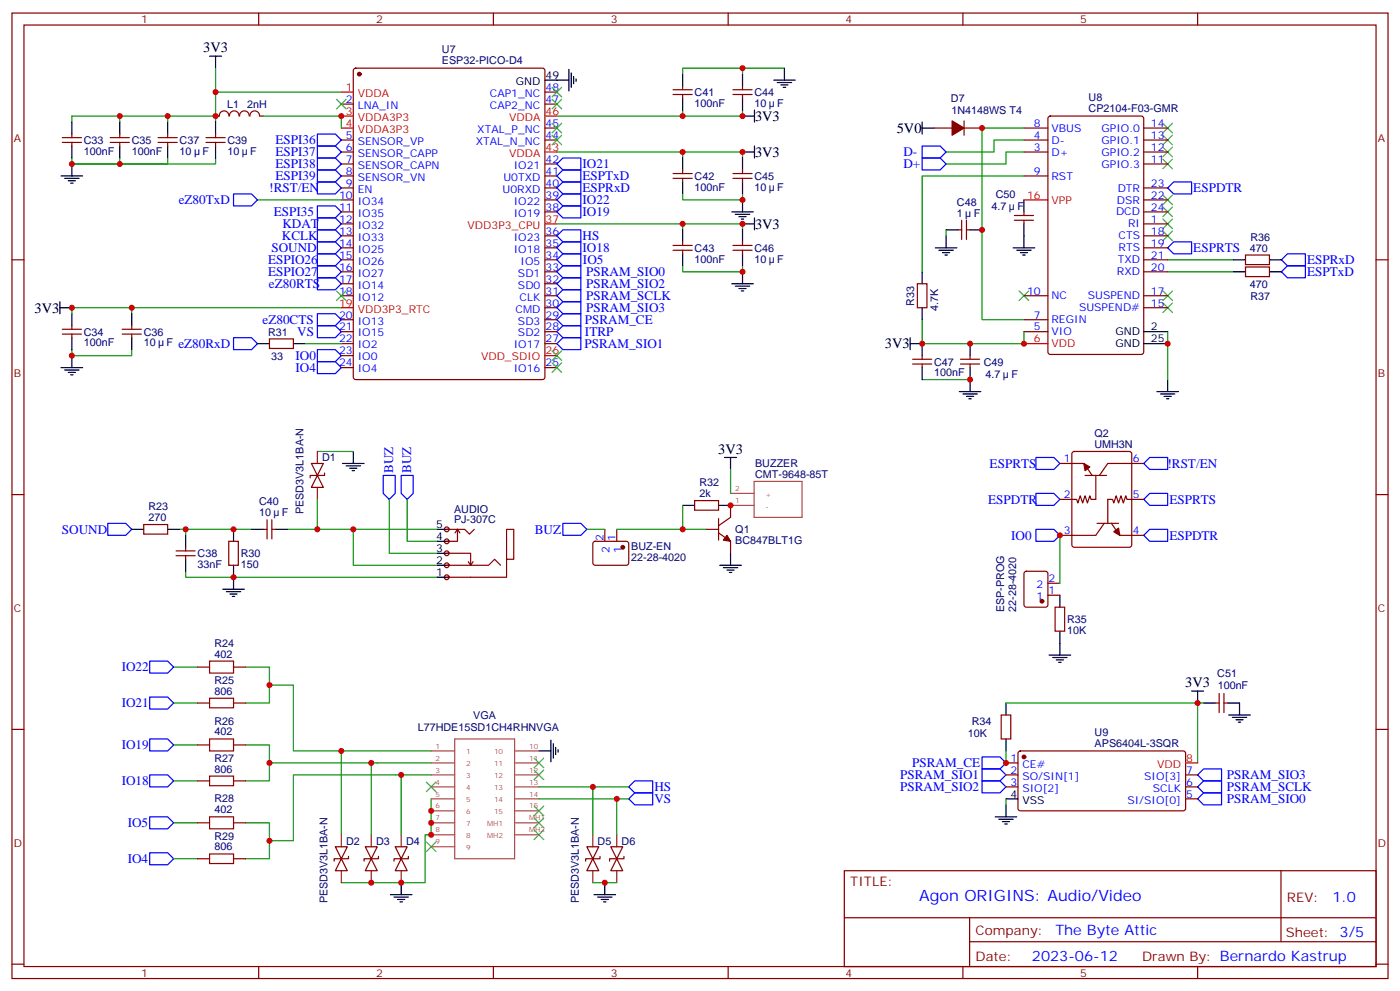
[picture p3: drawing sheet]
<svg xmlns="http://www.w3.org/2000/svg" width="412mm" height="292mm" viewBox="0 0 412 292" stroke-linecap="round" stroke-linejoin="round" font-family="sans-serif">
<g fill="none" stroke="#870000" stroke-width=".35">
<path d="M3.5 3.8h405.4v284.4h-405.4zM7.1 7.4h398.2v277.3h-398.2zM76.2 3.8v3.6M145.3 3.8v3.6M214.5 3.8v3.6M283.6 3.8v3.6M352.8 3.8v3.6M21.2 39.5v1M35.3 39.5v1M49.4 39.5v1M63.5 39.5v1M67.4 34.2a1.41 1.41 0 0 0-1.4-1.5 1.41 1.41 0 0 0-1.4 1.5h-1.1"/>
<path d="M67.6 34.2a1.41 1.41 0 0 1 1.4-1.5 1.41 1.41 0 0 1 1.4 1.5M70.6 34.2a1.41 1.41 0 0 1 1.4-1.5 1.41 1.41 0 0 1 1.4 1.5M73.6 34.2a1.41 1.41 0 0 1 1.4-1.5 1.41 1.41 0 0 1 1.4 1.5M76.6 34.2h1M100.5 30.7h3.6M104.3 20.3l.5-.2h55l.7 .4v90.6l-.4 .6-55.3 .1-.7-.5v-90.5zM160.5 37.7h3.5M160.5 30.7h3.5M160.5 27.1h3.5M198.3 27.8h5.6M198.3 26.4h5.6M201.1 25.4v1"/>
<path d="M201.1 27.8v1.1M215.9 27.8h5.6M215.9 26.4h5.6M218.7 25.4v1M218.7 27.8v1.1M275.2 37.7h5.3M284 37.7h5.3M284 35.6v4.2M301.6 37.7h7.1M308.9 34.4l.5-.2h26.8l.6 .4 .1 69.1-.5 .6-27 .1-.7-.5v-69zM336.9 37.7h7.1M18.3 41.9h5.7"/>
<path d="M18.3 40.5h5.7M21.2 41.9v1.1M32.5 41.9h5.6M32.5 40.5h5.6M35.3 41.9v1.1M46.6 41.9h5.6M46.6 40.5h5.6M49.4 41.9v1.1M60.7 41.9h5.6M60.7 40.5h5.6M63.5 41.9v1.1M100.5 44.8h3.6"/>
<path d="M100.5 41.2h3.6M100.5 51.8h3.6M100.5 48.3h3.6M100.5 58.9h3.6M100.5 55.4h3.6M160.5 41.2h3.5M160.5 51.8h3.5M160.5 48.3h3.5M160.5 58.9h3.5M160.5 55.4h3.5M198.3 52.5h5.6M198.3 51.1h5.6"/>
<path d="M201.1 50.1v1M201.1 52.5v1.1M215.9 52.5h5.6M215.9 51.1h5.6M218.7 50.1v1M218.7 52.5v1.1M301.6 44.8h7.1M301.6 41.2h7.1M301.6 51.8h7.1M336.9 44.8h7.1M336.9 41.2h7.1M336.9 48.3h7.1"/>
<path d="M336.9 58.9h7.1M336.9 55.4h7.1M3.5 76.5h3.6M100.5 76.5h3.6M100.5 65.9h3.6M100.5 69.5h3.6M100.5 73h3.6M100.5 62.4h3.6M160.5 76.5h3.5M160.5 69.5h3.5M160.5 73h3.5M160.5 62.4h3.5"/>
<path d="M198.3 73.7h5.6M198.3 72.3h5.6M201.1 71.2v1.1M201.1 73.7v1.1M215.9 73.7h5.6M215.9 72.3h5.6M218.7 71.2v1.1M218.7 73.7v1.1M282.2 67.7h1.1M283.3 64.9v5.6M284.7 64.9v5.6M284.7 67.7h1.1"/>
<path d="M298.8 64.9h5.6M298.8 63.5h5.6M301.6 62.4v1.1M301.6 64.9v1M336.9 76.5h7.1M336.9 65.9h7.1M336.9 69.5h7.1M336.9 73h7.1M336.9 62.4h7.1M366.9 75.1h7v2.8h-7zM366.9 78.6h7v2.9h-7zM405.3 76.5h3.6"/>
<path d="M18.3 98.4h5.7M18.3 97h5.7M21.2 95.9v1.1M21.2 98.4v1M36 98.4h5.6M36 97h5.6M38.8 95.9v1.1M38.8 98.4v1M79.4 99.8h7v2.8h-7zM100.5 97.7h3.6M100.5 94.2h3.6M100.5 87.1h3.6"/>
<path d="M100.5 80h3.6M100.5 83.6h3.6M160.5 97.7h3.5M160.5 94.2h3.5M160.5 87.1h3.5M160.5 90.6h3.5M160.5 80h3.5M160.5 83.6h3.5M270.2 83.6h2.8v7h-2.8zM301.6 97.7h7.1M301.6 94.2h7.1M301.6 87.1h7.1"/>
<path d="M336.9 87.1h7.1M336.9 90.6h7.1M336.9 80h7.1M100.5 101.2h3.6M100.5 104.7h3.6M100.5 108.3h3.6M160.5 101.2h3.5M160.5 108.3h3.5M268.8 107.2h5.7M268.8 105.8h5.7M271.6 104.7v1.1M271.6 107.2v1.1"/>
<path d="M282.9 107.2h5.7M282.9 105.8h5.7M285.8 104.7v1.1M285.8 107.2v1.1M91.7 136.5h3.5l-1.7 3.5zM95.6 139.3v.7h-4.2v.7M312.2 136.5h7.1l2.4 3.5M316 133.2l.4-.2h16.3l.6 .4 .1 27.1-.5 .6-16.5 .1-.6-.5-.1-27zM336.9 136.5h-10.6l-2.5 3.5M3.5 145.7h3.6M42.3 154.5h7.1v2.8h-7.1zM67.4 159.4h2.8v7.1h-2.8z"/>
<path d="M77.6 155.9h1.1M78.7 153.1v5.6M80.1 153.1v5.6M80.1 155.9h1M93.5 140l1.7 3.5h-3.5zM174.9 159.6l.4-.2 9.5 .1 .4 .6-.1 5.9-.6 .5-9.4-.1-.5-.6v-5.7zM178.2 155.9v3.5M181.7 155.9v3.5M319.6 140h6.4M322.8 140v7.1h-1.4l-.4-1.1-.7 2.1-.7-2.1-.7 2.1-.7-2.1-.7 2.1-.4-1h-4.9M323.1 154.1h6.4M325.3 154.1l-2.5 3.6h-10.6"/>
<path d="M327.4 154.1l2.4 3.6h7.1M336.9 147.1h-4.9l-.4-1.1-.7 2.1-.7-2.1-.7 2.1-.7-2.1-.7 2.1-.4-1h-1.4v7M405.3 145.7h3.6M51.9 163.7h5.6M51.9 162.2h5.6M54.7 161.2v1M54.7 163.7v1M301.9 168.4l.4-.2h5.7l.6 .5 .1 9.4-.5 .7h-5.9l-.6-.4-.1-9.5zM308.7 175.3h3.5M308.7 171.8h3.5M310.8 178.8h2.8v7.1h-2.8zM58.2 196.5h3.5"/>
<path d="M68.8 196.5h3.5M3.5 214.8h3.6M58.2 207h3.5M58.2 219.4h3.5M68.8 207h3.5M68.8 219.4h3.5M294.9 210.6h2.8v7h-2.8zM358.1 207h1M359.1 204.2v5.7M360.5 207h1.1M360.5 204.2v5.7M405.3 214.8h3.6"/>
<path d="M58.2 230h3.5M68.8 230h3.5M296.3 224.7h3.6M296.3 228.2h3.6M296.3 231.7h3.6M300.1 221.4l.5-.2h48.2l.4 .7v16.5l-.7 .4-48.2-.1-.4-.6v-16.2zM349.2 228.2h3.6M349.2 231.7h3.6M349.2 235.3h3.6M58.2 252.9h3.5M58.2 242.3h3.5M68.8 252.9h3.5"/>
<path d="M68.8 242.3h3.5M98.8 249.4h3.5l-1.8 3.5zM100.5 252.9l1.8 3.5h-3.5zM102.7 252.2v.7h-4.3v.7M107.6 249.4h3.5l-1.7 3.5zM109.4 252.9l1.7 3.5h-3.5zM111.5 252.2v.7h-4.3v.7M116.4 249.4h3.5l-1.7 3.5zM118.2 252.9l1.7 3.5h-3.5zM120.3 252.2v.7h-4.2v.7M172.9 249.4h3.5l-1.8 3.5zM174.6 252.9l1.8 3.5h-3.5z"/>
<path d="M176.7 252.2v.7h-4.2v.7M179.9 249.4h3.5l-1.7 3.5zM181.7 252.9l1.7 3.5h-3.5zM183.8 252.2v.7h-4.2v.7M248.7 256.4h156.6v28.3h-156.6zM377.3 256.5v20.8M248.7 270.3h156.5M285.6 277.3h119.6M285.6 270.3v14.1M3.5 284h3.6M76.2 284.7v3.5M145.3 284.7v3.5"/>
<path d="M214.5 284.7v3.5M283.6 284.7v3.5M352.8 284.7v3.5M405.3 284h3.6"/>
</g>
<g fill="none" stroke="#008700" stroke-width=".35">
<path d="M21.2 35.9v-1.7h28.2v1.7M35.3 34.2v1.7M49.4 34.2h14.1v1.7M63.5 20.1v14.1M63.5 27.1h37M77.6 34.2h22.9v3.5M201.1 21.8v-1.7h17.6v1.7M201.1 32.4v1.8M218.7 32.4v1.8h-54.7M218.7 20.1h12.4M301.6 37.7h-12.3v56.5h12.3M21.2 46.5v1.8"/>
<path d="M35.3 46.5v1.8M49.4 46.5v1.8h-28.2M63.5 46.5v1.8h-42.3M75.8 58.9h24.7M164 44.8h54.7v1.7M201.1 57.1v1.8h17.6v-1.8M201.1 44.8v1.7M301.6 41.2h-8.8v3.6h-14.1M301.6 44.8h-5.3v3.5h-17.6M301.6 51.8h-30v28.2M164 65.9h54.7v1.8M201.1 78.3v1.7h17.6v-1.7"/>
<path d="M201.1 65.9v1.8M278.7 67.7v1.8M344 76.5h19.4M21.2 92.4v-1.8h17.6v1.8M38.8 90.6h61.7M271.6 94.2v7h30v-3.5M344 97.7v14.1M344 80h19.4M21.2 103v1.7h17.6v-1.7M90 101.2h10.5M271.6 111.8h14.2M93.5 133h10.6"/>
<path d="M52.9 155.9h21.2M54.7 155.9v1.8M84.7 155.9h19.4v10.6h24.7M93.5 147.1v8.8M172.9 155.9h5.3M181.7 155.9h26.4M312.2 157.7v14.1M54.7 168.2v1.8h74.1M51.2 196.5h7M72.3 196.5h7.1v10.5h-7.1M51.2 219.4h7M51.2 207h7"/>
<path d="M72.3 219.4h7.1v10.6h-7.1M79.4 201.8h7v19.4h40.6M296.3 207h58.2M352.8 207v17.7M51.2 230h7M79.4 224.7h47.6M100.5 221.2v24.7M109.4 224.7v21.2M118.2 228.2v17.7M127 235.3v10.6h-1.8v14.1h-24.7M127 228.2h-40.6v19.4h-7M158.7 235.3h26.5"/>
<path d="M158.7 231.7h26.5M174.6 231.7v14.2M181.7 235.3v10.6M296.3 221.2v3.5M296.3 235.3v1.7M51.2 242.3h7M51.2 252.9h7M72.3 242.3h7.1v10.6h-7.1M174.6 260h7.1"/>
</g>
<g fill="none" stroke="#000" stroke-width=".35">
<path d="M61.7 16.5h3.6M63.5 16.5v3.6M21.2 35.9v3.6M35.3 35.9v3.6M49.4 35.9v3.6M63.5 35.9v3.6M160.5 23.6h7.1M167.6 20.4v6.4M168.3 21.5v4.2M169 22.5v2.2M169.7 23.2v.8M201.1 21.8v3.6"/>
<path d="M201.1 28.9v3.5M218.7 34.2h3.5M218.7 21.8v3.6M218.7 28.9v3.5M222.2 32.4v3.5M227.9 23.6h6.3M229 24.3h4.2M230 25h2.1M230.7 25.7h.7M231.1 20.1v3.5M271.6 37.7h3.6M271.6 35.9v3.6"/>
<path d="M18 51.8h6.3M19 52.5h4.3M20.1 53.2h2.1M20.8 53.9h.7M21.2 43v3.5M21.2 48.3v3.5M35.3 43v3.5M49.4 43v3.5M63.5 43v3.5M201.1 46.5v3.6M201.1 53.6v3.5M218.7 44.8h3.5"/>
<path d="M218.7 46.5v3.6M218.7 53.6v3.5M218.7 58.9v3.5M222.2 43v3.5M301.6 58.9v3.5M201.1 67.7v3.5M201.1 74.8v3.5M215.5 62.4h6.4M216.6 63.1h4.2M217.7 63.8h2.1M218.4 64.5h.7M218.7 65.9h3.5"/>
<path d="M218.7 67.7v3.5M218.7 74.8v3.5M222.2 64.2v3.5M275.5 73h6.4M276.6 73.7h4.2M277.6 74.4h2.2M278.3 75.1h.7M278.7 69.5v3.5M278.7 67.7h3.5M285.8 67.7h3.5M298.4 73h6.4M299.5 73.7h4.2"/>
<path d="M300.6 74.4h2.1M301.3 75.1h.7M301.6 65.9v7.1M363.4 76.5h3.5M373.9 76.5h3.6M17.6 90.6h3.6M17.6 88.9v3.5M21.2 92.4v3.5M21.2 99.4v3.6M38.8 92.4v3.5M38.8 99.4v3.6M215.5 83.6h6.4"/>
<path d="M216.6 84.3h4.2M217.7 85h2.1M218.4 85.7h.7M218.7 80v3.6M268.1 99.4v3.6M271.6 80v3.6M271.6 90.6v3.6M336.9 97.7h7.1M363.4 80h3.5M373.9 80h3.6M18 108.3h6.3M19 109h4.3"/>
<path d="M20.1 109.7h2.1M20.8 110.4h.7M21.2 104.7v3.6M75.8 101.2h3.6M86.4 101.2h3.6M268.1 101.2h3.5v3.5M271.6 108.3v3.5M282.6 115.3h6.3M283.6 116h4.3M284.7 116.7h2.1M285.4 117.4h.7M285.8 101.2v3.5"/>
<path d="M285.8 108.3v7M336.9 101.2h7.1M340.8 115.3h6.3M341.8 116h4.3M342.9 116.7h2.1M343.6 117.4h.7M344 111.8v3.5M100.9 136.5h6.3M102 137.2h4.2M103 137.9h2.1M103.7 138.6h.7M104.1 133v3.5"/>
<path d="M213.4 134.7h3.6M215.2 134.7v3.6M38.8 155.9h3.5M49.4 155.9h3.5M54.7 157.7v3.5M68.8 155.9v3.5M74.1 155.9h3.5M81.1 155.9h3.6M54.7 164.7v3.5M65.6 173.5h6.4M66.7 174.2h4.2M67.7 174.9h2.1"/>
<path d="M68.4 175.6h.7M68.8 166.5v7M312.2 175.3v3.5M309 192.9h6.4M310.1 193.6h4.2M311.1 194.3h2.2M311.9 195.1h.7M312.2 185.9v7M162.3 218v6.3M163 219v4.3M296.3 207v3.6M296.3 217.6v3.6"/>
<path d="M351 203.5h3.5M352.8 203.5v3.5M354.5 207h3.6M361.6 207h3.5v3.6M361.9 210.6h6.4M363 211.3h4.2M364.1 212h2.1M364.8 212.7h.7M158.7 221.2h3.6M163.7 220.1v2.1M164.4 220.8v.7M296.3 237v3.6"/>
<path d="M296.3 235.3h3.6M118.2 260v3.5M178.2 260v3.5M293.2 240.6h6.3M294.2 241.3h4.2M295.3 242h2.1M296 242.7h.7M115 263.5h6.4M116.1 264.2h4.2M117.1 264.9h2.1M117.8 265.6h.7M175 263.5h6.3"/>
<path d="M176 264.2h4.3M177.1 264.9h2.1M177.8 265.6h.7"/>
</g>
<g fill="none" stroke="#3c3" stroke-width=".35">
<path d="M99.1 29.2l2.9 2.9M102 29.2l-2.9 2.9M162.6 29.2l2.9 2.9M162.6 25.7l2.9 2.8M162.6 36.3l2.9 2.8M162.6 39.8l2.9 2.9M165.5 29.2l-2.9 2.9M165.5 25.7l-2.9 2.8M165.5 36.3l-2.9 2.8M165.5 39.8l-2.9 2.9M342.5 36.3l2.9 2.8M342.5 39.8l2.9 2.9"/>
<path d="M345.4 36.3l-2.9 2.8M345.4 39.8l-2.9 2.9M342.5 43.4l2.9 2.8M342.5 46.9l2.9 2.8M342.5 57.5l2.9 2.8M345.4 43.4l-2.9 2.8M345.4 46.9l-2.9 2.8M345.4 57.5l-2.9 2.8M342.5 64.5l2.9 2.8M342.5 61l2.9 2.8M342.5 68.1l2.9 2.8M345.4 64.5l-2.9 2.8"/>
<path d="M345.4 61l-2.9 2.8M345.4 68.1l-2.9 2.8M300.2 85.7l2.8 2.8M303 85.7l-2.8 2.8M342.5 85.7l2.9 2.8M342.5 89.2l2.9 2.8M345.4 85.7l-2.9 2.8M345.4 89.2l-2.9 2.8M162.6 106.9l2.9 2.8M162.6 103.3l2.9 2.9M165.5 106.9l-2.9 2.8M165.5 103.3l-2.9 2.9"/>
<path d="M125.6 230.3l2.8 2.9M128.4 230.3l-2.8 2.9M157.3 223.3l2.9 2.8M157.3 226.8l2.9 2.8M157.3 237.4l2.9 2.8M160.2 223.3l-2.9 2.8M160.2 226.8l-2.9 2.8M160.2 237.4l-2.9 2.8M125.6 248l2.8 2.8M128.4 248l-2.8 2.8M157.3 244.4l2.9 2.9M157.3 240.9l2.9 2.8"/>
<path d="M160.2 244.4l-2.9 2.9M160.2 240.9l-2.9 2.8"/>
</g>
<g fill="none" stroke="#00f" stroke-width=".35">
<path d="M68.8 57.1h5.3l1.7 1.8-1.7 1.7h-5.3zM93.5 53.6h5.3l1.7 1.8-1.7 1.7h-5.3zM164 48.3l1.8-1.8h5.3v3.6h-5.3zM164 55.4l1.8-1.8h5.3v3.5h-5.3zM164 51.8l1.8-1.7h5.3v3.5h-5.3zM165.8 57.1h5.3v3.5h-5.3l-1.8-1.7zM271.6 46.5h5.3l1.8 1.8-1.8 1.8h-5.3zM271.6 43h5.3l1.8 1.8-1.8 1.7h-5.3zM345.7 53.6h5.3v3.5h-5.3l-1.7-1.7zM93.5 71.2h5.3l1.7 1.8-1.7 1.8h-5.3zM93.5 67.7h5.3l1.7 1.8-1.7 1.7h-5.3zM93.5 64.2h5.3l1.7 1.7-1.7 1.8h-5.3z"/>
<path d="M93.5 60.6h5.3l1.7 1.8-1.7 1.8h-5.3zM93.5 74.8h5.3l1.7 1.7-1.7 1.8h-5.3zM93.5 78.3h5.3l1.7 1.7-1.7 1.8h-5.3zM164 76.5l1.8-1.7h5.3v3.5h-5.3zM164 73l1.8-1.8h5.3v3.6h-5.3zM164 62.4l1.8-1.8h5.3v3.6h-5.3zM164 69.5l1.8-1.8h5.3v3.5h-5.3zM344 73l1.7-1.8h5.3v3.6h-5.3zM377.5 76.5l1.7-1.7h5.3v3.5h-5.3zM68.8 99.4h5.3l1.7 1.8-1.7 1.8h-5.3zM93.5 95.9h5.3l1.7 1.8-1.7 1.7h-5.3zM93.5 92.4h5.3l1.7 1.8-1.7 1.7h-5.3z"/>
<path d="M93.5 81.8h5.3l1.7 1.8-1.7 1.7h-5.3zM164 94.2l1.8-1.8h5.3v3.5h-5.3zM164 83.6l1.8-1.8h5.3v3.5h-5.3zM164 90.6l1.8-1.7h5.3v3.5h-5.3zM164 87.1l1.8-1.8h5.3v3.6h-5.3zM164 80l1.8-1.7h5.3v3.5h-5.3zM164 97.7l1.8-1.8h5.3v3.5h-5.3zM377.5 80l1.7-1.7h5.3v3.5h-5.3zM93.5 103h5.3l1.7 1.7-1.7 1.8h-5.3zM93.5 106.5h5.3l1.7 1.8-1.7 1.7h-5.3zM164 101.2l1.8-1.8h5.3v3.6h-5.3zM305.2 134.7h5.2l1.8 1.8-1.8 1.8h-5.2z"/>
<path d="M336.9 136.5l1.8-1.8h5.3v3.6h-5.3zM31.7 154.1h5.3l1.8 1.8-1.8 1.8h-5.3zM112.9 140h3.5v5.3l-1.7 1.8-1.8-1.8zM118.2 140h3.5v5.3l-1.8 1.8-1.7-1.8zM165.8 154.1h5.3l1.8 1.8-1.8 1.8h-5.3zM305.2 145.3h5.2l1.8 1.8-1.8 1.7h-5.2zM305.2 155.9h5.2l1.8 1.8-1.8 1.7h-5.2zM336.9 157.7l1.8-1.8h5.3v3.5h-5.3zM338.7 145.3h5.3v3.5h-5.3l-1.8-1.7zM44.1 194.7h5.3l1.8 1.8-1.8 1.7h-5.3zM44.1 205.3h5.3l1.8 1.7-1.8 1.8h-5.3zM44.1 217.6h5.3l1.8 1.8-1.8 1.8h-5.3z"/>
<path d="M44.1 228.2h5.3l1.8 1.8-1.8 1.7h-5.3zM185.2 231.7l1.8-1.7h5.3v3.5h-5.3zM187 233.5h5.3v3.5h-5.3l-1.8-1.7zM289.3 222.9h5.3l1.7 1.8-1.7 1.7h-5.3zM289.3 226.4h5.3l1.7 1.8-1.7 1.8h-5.3zM289.3 230h5.3l1.7 1.7-1.7 1.8h-5.3zM352.8 228.2l1.7-1.8h5.3v3.6h-5.3zM352.8 231.7l1.7-1.7h5.3v3.5h-5.3zM354.5 233.5h5.3v3.5h-5.3l-1.7-1.7zM44.1 251.1h5.3l1.8 1.8-1.8 1.8h-5.3zM44.1 240.6h5.3l1.8 1.7-1.8 1.8h-5.3z"/>
</g>
<g fill="#870000" stroke="#870000" stroke-width=".35">
<path d="M328.1 156.6l1.4-1.1 .3 2.2z"/>
<path d="M319.3 136.5l1.7 1-1.4 1.1z"/>
<path d="M280.5 35.6l3.5 2.1-3.5 2.1z"/>
<circle cx="301.6" cy="222.9" r=".53"/>
<circle cx="183.4" cy="161.2" r=".53"/>
<circle cx="306.9" cy="177.1" r=".53"/>
<circle cx="105.8" cy="21.8" r=".53"/>
</g>
<path d="M100.5 27.1h3.6M100.5 34.2h3.6M100.5 37.7h3.6M160.5 34.2h3.5M160.5 44.8h3.5M301.6 58.9h7.1M160.5 65.9h3.5M100.5 90.6h3.6M160.5 104.7h3.5M301.6 101.2h7.1M349.2 224.7h3.6" fill="none" stroke="#f00" stroke-width=".35"/>
<g fill="none" stroke="#a64a4a" stroke-width=".35">
<path d="M215.2 148.8h6.9M215.2 145.3h6.9M222.1 141.8h14.2v10.6h-14.2zM133.9 217.6h17.7v35.3h-17.7zM127 221.2h6.9M127 224.7h6.9M127 228.2h6.9M127 231.7h6.9M127 235.3h6.9M127 238.8h6.9M151.8 221.2h6.9M151.8 224.7h6.9"/>
<path d="M151.8 228.2h6.9M151.8 231.7h6.9M151.8 235.3h6.9M151.8 238.8h6.9M127 242.3h6.9M127 245.9h6.9M127 249.4h6.9M151.8 242.3h6.9M151.8 245.9h6.9"/>
</g>
<path d="M61.7 194.7h7.1v3.5h-7.1zM61.7 205.6h7.1v2.9h-7.1zM61.7 217.6h7.1v3.6h-7.1zM61.7 228.6h7.1v2.8h-7.1zM61.7 251.5h7.1v2.8h-7.1zM61.7 240.6h7.1v3.5h-7.1z" fill="none" stroke="#a10000" stroke-width=".35"/>
<path d="M93.5 133v3.5M93.5 143.5v3.6M100.5 245.9v3.5M100.5 256.4v3.6M109.4 245.9v3.5M109.4 256.4v3.6M118.2 245.9v3.5M118.2 256.4v3.6M174.6 245.9v3.5M174.6 256.4v3.6M181.7 245.9v3.5M181.7 256.4v3.6" fill="none" stroke="#8c2424" stroke-width=".35"/>
<g fill="#f0f0f0" stroke="#870000" stroke-width=".35">
<circle cx="131.6" cy="155.9" r=".71"/>
<circle cx="131.6" cy="159.4" r=".71"/>
<circle cx="131.6" cy="162.9" r=".71"/>
<circle cx="131.6" cy="166.5" r=".71"/>
<circle cx="131.6" cy="170" r=".71"/>
</g>
<path d="M128.8 159.4h3.5M128.8 155.9h3.5M201.1 148.8h3.5M211.7 148.8h3.5M128.8 170h3.5M128.8 166.5h3.5M128.8 162.9h3.5M212 166.5h6.4M213.1 167.2h4.2M214.1 167.9h2.2M214.8 168.6h.7M215.2 162.9v3.6" fill="none" stroke="#000" stroke-width=".35"/>
<g fill="none" stroke="#870000" stroke-width=".35">
<path d="M131.6 155.9h5.3l1.4 1.4 1.4-1.4M134.8 155.9v3.5h-3.2M134.8 155.9l.7 1.1M134.8 155.9l-.7 1.1M204.6 147.4h7.1v2.8h-7.1zM208.1 155.9h3.6M211.7 157l3.5 2.4v3.5M211.7 152.7v6.4M215.2 148.8v3.6l-3.5 2.4M131.6 166.5h12.3l1.8-1.8 1.8 1.8M131.6 162.9h7v3.6M137.9 165.4l.7 1.1"/>
<path d="M139.3 165.4l-.7 1.1M149.2 164.7v-8.8h2.1v8.8h-2.1v5.3h-17.6"/>
</g>
<path d="M215.2 138.3v7M104.1 155.9h24.7M114.7 147.1v15.8h14.1M119.9 147.1v12.3h8.9M201.1 148.8v7.1" fill="none" stroke="#008700" stroke-width=".35"/>
<path d="M99.1 85.7l2.9 2.8M102 85.7l-2.9 2.8" fill="none" stroke="#3c3" stroke-width=".35"/>
<path d="M214.1 157.7l1.1 1.7-2.1-.3z" fill="#870000" stroke="#870000" stroke-width=".35"/>
<path d="M93.5 39.5h5.3l1.7 1.7-1.7 1.8h-5.3zM93.5 43h5.3l1.7 1.8-1.7 1.7h-5.3zM93.5 46.5h5.3l1.7 1.8-1.7 1.8h-5.3zM93.5 50.1h5.3l1.7 1.7-1.7 1.8h-5.3z" fill="none" stroke="#00f" stroke-width=".35"/>
<g fill="#c00">
<circle cx="21.2" cy="48.3" r=".88"/>
<circle cx="63.5" cy="27.1" r=".88"/>
<circle cx="79.4" cy="224.7" r=".88"/>
<circle cx="79.4" cy="201.8" r=".88"/>
<circle cx="79.4" cy="247.6" r=".88"/>
<circle cx="218.7" cy="44.8" r=".88"/>
<circle cx="218.7" cy="65.9" r=".88"/>
<circle cx="218.7" cy="34.2" r=".88"/>
<circle cx="68.8" cy="155.9" r=".88"/>
<circle cx="54.7" cy="155.9" r=".88"/>
<circle cx="68.8" cy="170" r=".88"/>
<circle cx="218.7" cy="80" r=".88"/>
<circle cx="218.7" cy="58.9" r=".88"/>
<circle cx="201.1" cy="65.9" r=".88"/>
<circle cx="201.1" cy="44.8" r=".88"/>
<circle cx="201.1" cy="34.2" r=".88"/>
<circle cx="35.3" cy="34.2" r=".88"/>
<circle cx="35.3" cy="48.3" r=".88"/>
<circle cx="271.6" cy="101.2" r=".88"/>
<circle cx="127" cy="245.9" r=".88"/>
<circle cx="127" cy="242.3" r=".88"/>
<circle cx="127" cy="238.8" r=".88"/>
<circle cx="118.2" cy="228.2" r=".88"/>
<circle cx="109.4" cy="224.7" r=".88"/>
<circle cx="100.5" cy="221.2" r=".88"/>
<circle cx="118.2" cy="260" r=".88"/>
<circle cx="285.8" cy="111.8" r=".88"/>
<circle cx="344" cy="101.2" r=".88"/>
<circle cx="218.7" cy="20.1" r=".88"/>
<circle cx="21.2" cy="104.7" r=".88"/>
<circle cx="21.2" cy="90.6" r=".88"/>
<circle cx="38.8" cy="90.6" r=".88"/>
<circle cx="285.8" cy="101.2" r=".88"/>
<circle cx="301.6" cy="101.2" r=".88"/>
<circle cx="49.4" cy="34.2" r=".88"/>
<circle cx="63.5" cy="34.2" r=".88"/>
<circle cx="296.3" cy="224.7" r=".88"/>
<circle cx="352.8" cy="207" r=".88"/>
<circle cx="289.3" cy="37.7" r=".88"/>
<circle cx="93.5" cy="155.9" r=".88"/>
<circle cx="109.4" cy="260" r=".88"/>
<circle cx="289.3" cy="67.7" r=".88"/>
<circle cx="312.2" cy="157.7" r=".88"/>
<circle cx="100.5" cy="34.2" r=".88"/>
<circle cx="174.6" cy="231.7" r=".88"/>
<circle cx="181.7" cy="235.3" r=".88"/>
<circle cx="178.2" cy="260" r=".88"/>
<circle cx="104.1" cy="155.9" r=".88"/>
<circle cx="215.2" cy="148.8" r=".88"/>
<circle cx="201.1" cy="155.9" r=".88"/>
</g>
<text font-size="4.6" fill="#00f" x="270.8" y="265.5">Agon ORIGINS: Audio/Video</text>
<g font-size="4.2">
<text x="59.9" y="15.4">3V3</text>
<text x="222.4" y="35.6">3V3</text>
<text x="264.2" y="39.1">5V0</text>
<text x="222.4" y="46.2">3V3</text>
<text x="222.4" y="67.3">3V3</text>
<text x="10.2" y="92">3V3</text>
<text x="260.6" y="102.6">3V3</text>
<text x="211.5" y="133.6">3V3</text>
<text x="349.1" y="202.4">3V3</text>
</g>
<g font-size="4.2" fill="#00f">
<text x="392.5" y="265.7">1.0</text>
<text x="310.9" y="275.3">The Byte Attic</text>
<text x="304" y="283.1">2023-06-12</text>
</g>
<g font-size="3.9" fill="#00f">
<text x="81.2" y="42.3">ESPI36</text>
<text x="81.2" y="45.8">ESPI37</text>
<text x="266.1" y="46.1">D-</text>
<text x="81.2" y="49.4">ESPI38</text>
<text x="81.2" y="52.9">ESPI39</text>
<text x="171.6" y="53.1">ESPTxD</text>
<text x="171.6" y="49.6">IO21</text>
<text x="266.1" y="49.6">D+</text>
<text x="79.3" y="56.6">!RST/EN</text>
<text x="171.6" y="56.6">ESPRxD</text>
<text x="351.5" y="56.6">ESPDTR</text>
<text x="52.7" y="60.2">eZ80TxD</text>
<text x="80.7" y="63.6">ESPI35</text>
<text x="171.6" y="63.7">IO19</text>
<text x="171.6" y="60.2">IO22</text>
<text x="83.1" y="70.7">KCLK</text>
<text x="83.2" y="67.1">KDAT</text>
<text x="171.6" y="70.8">HS</text>
<text x="78.9" y="77.7">ESPIO26</text>
<text x="80" y="74.2">SOUND</text>
<text x="171.6" y="74.3">IO18</text>
<text x="171.7" y="77.8">IO5</text>
<text x="351.5" y="74.3">ESPRTS</text>
<text x="385" y="77.8">ESPRxD</text>
<text x="78.9" y="81.3">ESPIO27</text>
<text x="172.6" y="81.2">PSRAM_SIO0</text>
<text x="385" y="81.3">ESPTxD</text>
<text x="79.2" y="84.8">eZ80RTS</text>
<text x="172.6" y="84.8">PSRAM_SIO2</text>
<text x="172.6" y="88.3">PSRAM_SCLK</text>
<text x="77.4" y="95.5">eZ80CTS</text>
<text x="172.2" y="95.3">PSRAM_CE</text>
<text x="172.6" y="91.8">PSRAM_SIO3</text>
<text x="87.6" y="99">VS</text>
<text x="172.3" y="98.9">ITRP</text>
<text x="52.6" y="102.5">eZ80RxD</text>
<text x="87" y="106">IO0</text>
<text x="172.2" y="102.4">PSRAM_SIO1</text>
<text x="87" y="109.6">IO4</text>
<text x="291.5" y="137.8">ESPRTS</text>
<text x="343.9" y="137.7">!RST/EN</text>
<text x="115.8" y="139.3" transform="rotate(-90 115.8 139.3)">BUZ</text>
<text x="121.1" y="139.3" transform="rotate(-90 121.1 139.3)">BUZ</text>
<text x="291.1" y="148.4">ESPDTR</text>
<text x="344.5" y="148.4">ESPRTS</text>
<text x="18.2" y="157.2">SOUND</text>
<text x="157.6" y="157.2">BUZ</text>
<text x="297.8" y="159">IO0</text>
<text x="344.5" y="158.9">ESPDTR</text>
<text x="35.8" y="197.8">IO22</text>
<text x="35.8" y="208.3">IO21</text>
<text x="35.8" y="220.7">IO19</text>
<text x="268.7" y="226">PSRAM_CE</text>
<text x="35.8" y="231.3">IO18</text>
<text x="192.8" y="233">HS</text>
<text x="265.2" y="229.5">PSRAM_SIO1</text>
<text x="265.2" y="233">PSRAM_SIO2</text>
<text x="361.4" y="229.4">PSRAM_SIO3</text>
<text x="361.4" y="232.9">PSRAM_SCLK</text>
<text x="192.8" y="236.6">VS</text>
<text x="361.4" y="236.5">PSRAM_SIO0</text>
<text x="37.6" y="243.6">IO5</text>
<text x="37.6" y="254.2">IO4</text>
</g>
<g font-size="3.9" fill="#800">
<text x="250.5" y="261">TITLE:</text>
<text x="379.1" y="265.7">REV:</text>
<text x="287.4" y="275.2">Company:</text>
<text x="378.7" y="275.8">Sheet: 3/5</text>
<text x="287.4" y="282.9">Date:</text>
<text x="336.4" y="283">Drawn By: Bernardo Kastrup</text>
</g>
<g font-size="3.2" fill="#800">
<text x="41.6" y="6.8">1</text>
<text x="110.8" y="6.8">2</text>
<text x="179.9" y="6.8">3</text>
<text x="249.1" y="6.8">4</text>
<text x="318.2" y="6.8">5</text>
<text x="4.1" y="41.9">A</text>
<text x="405.9" y="41.9">A</text>
<text x="4.1" y="111.1">B</text>
<text x="405.9" y="111.1">B</text>
<text x="4.1" y="180.2">C</text>
<text x="405.9" y="180.2">C</text>
<text x="4.1" y="249.4">D</text>
<text x="405.9" y="249.4">D</text>
<text x="41.6" y="287.7">1</text>
<text x="110.8" y="287.7">2</text>
<text x="179.9" y="287.7">3</text>
<text x="249.1" y="287.7">4</text>
<text x="318.2" y="287.7">5</text>
</g>
<g font-size="3.2" fill="#000080">
<text x="130.2" y="15.8">U7</text>
<text x="130.2" y="18.9">ESP32-PICO-D4</text>
<text x="204.6" y="28.3">C41</text>
<text x="222.2" y="28.3">C44</text>
<text x="320.7" y="29.8">U8</text>
<text x="67" y="31.8">L1</text>
<text x="72.8" y="31.8">2nH</text>
<text x="204.6" y="31.5">100nF</text>
<text x="222.2" y="31.5">10</text>
<text x="229" y="31.5">F</text>
<text x="280.1" y="30.1">D7</text>
<text x="280.2" y="33.6">1N4148WS T4</text>
<text x="320.7" y="33">CP2104-F03-GMR</text>
<text x="24.7" y="45.6">100nF</text>
<text x="24.7" y="42.4">C33</text>
<text x="38.8" y="45.6">100nF</text>
<text x="38.8" y="42.4">C35</text>
<text x="52.9" y="45.6">10</text>
<text x="52.9" y="42.4">C37</text>
<text x="59.6" y="45.6">F</text>
<text x="67" y="45.6">10</text>
<text x="67" y="42.4">C39</text>
<text x="73.7" y="45.6">F</text>
<text x="204.6" y="53">C42</text>
<text x="222.2" y="53">C45</text>
<text x="204.6" y="56.2">100nF</text>
<text x="222.2" y="56.2">10</text>
<text x="229" y="56.2">F</text>
<text x="293.3" y="58.3">C50</text>
<text x="281.9" y="63.8">1</text>
<text x="281.9" y="60.7">C48</text>
<text x="286.8" y="63.8">F</text>
<text x="292.1" y="61.8">4.7</text>
<text x="299.7" y="61.8">F</text>
<text x="368.3" y="70.9">R36</text>
<text x="204.6" y="77.3">100nF</text>
<text x="204.6" y="74.2">C43</text>
<text x="222.2" y="77.3">10</text>
<text x="222.2" y="74.2">C46</text>
<text x="229" y="77.3">F</text>
<text x="368.2" y="74.2">470</text>
<text x="368.2" y="84.8">470</text>
<text x="368.3" y="88.3">R37</text>
<text x="269.3" y="90.1" transform="rotate(-90 269.3 90.1)">R33</text>
<text x="276.3" y="91.7" transform="rotate(-90 276.3 91.7)">4.7K</text>
<text x="24.7" y="98.9">C34</text>
<text x="42.3" y="98.9">C36</text>
<text x="79" y="98.9">R31</text>
<text x="24.7" y="102">100nF</text>
<text x="42.3" y="102">10</text>
<text x="49" y="102">F</text>
<text x="79.8" y="106">33</text>
<text x="275.2" y="107.7">C47</text>
<text x="289.8" y="107.7">C49</text>
<text x="275.2" y="110.9">100nF</text>
<text x="290.3" y="111.2">4.7</text>
<text x="297.9" y="111.2">F</text>
<text x="322.4" y="131.9">UMH3N</text>
<text x="322.4" y="128.7">Q2</text>
<text x="94.9" y="135.9">D1</text>
<text x="222.4" y="137.5">BUZZER</text>
<text x="206" y="143.2">R32</text>
<text x="222.4" y="140.7">CMT-9648-85T</text>
<text x="76.4" y="148.8">C40</text>
<text x="206" y="146.4">2k</text>
<text x="43.8" y="153.4">270</text>
<text x="43.8" y="150.2">R23</text>
<text x="76.4" y="152">10</text>
<text x="83.1" y="152">F</text>
<text x="89.4" y="151.4" transform="rotate(-90 89.4 151.4)">PESD3V3L1BA-N</text>
<text x="133.8" y="154.1">PJ-307C</text>
<text x="133.8" y="151">AUDIO</text>
<text x="216.6" y="160.2">BC847BLT1G</text>
<text x="216.6" y="157.1">Q1</text>
<text x="58.2" y="167.3">33nF</text>
<text x="58.2" y="164.1">C38</text>
<text x="70.9" y="167.3">150</text>
<text x="70.9" y="164.1">R30</text>
<text x="185.9" y="165.2">22-28-4020</text>
<text x="185.9" y="162">BUZ-EN</text>
<text x="295.8" y="180.3" transform="rotate(-90 295.8 180.3)">ESP-PROG</text>
<text x="299.3" y="180.2" transform="rotate(-90 299.3 180.2)">22-28-4020</text>
<text x="314.3" y="183.6">R35</text>
<text x="63.2" y="190.5">R24</text>
<text x="314.3" y="186.7">10K</text>
<text x="63.2" y="193.6">402</text>
<text x="63.2" y="201.4">R25</text>
<text x="358.6" y="199.4">C51</text>
<text x="358.7" y="202.9">100nF</text>
<text x="63.2" y="204.6">806</text>
<text x="63.2" y="213.4">R26</text>
<text x="123" y="215.3">L77HDE15SD1CH4RHNVGA</text>
<text x="139.4" y="211.7">VGA</text>
<text x="286.3" y="213.5">R34</text>
<text x="63.2" y="216.6">402</text>
<text x="285.1" y="217">10K</text>
<text x="322.4" y="220">APS6404L-3SQR</text>
<text x="322.4" y="216.8">U9</text>
<text x="63.2" y="227.5">806</text>
<text x="63.2" y="224.3">R27</text>
<text x="63.2" y="239.5">402</text>
<text x="63.2" y="236.3">R28</text>
<text x="63.2" y="250.4">806</text>
<text x="63.2" y="247.3">R29</text>
<text x="102" y="248.7">D2</text>
<text x="110.8" y="248.7">D3</text>
<text x="119.6" y="248.7">D4</text>
<text x="176.1" y="248.7">D5</text>
<text x="183.1" y="248.8">D6</text>
<text x="96.4" y="266.1" transform="rotate(-90 96.4 266.1)">PESD3V3L1BA-N</text>
<text x="170.5" y="266.1" transform="rotate(-90 170.5 266.1)">PESD3V3L1BA-N</text>
</g>
<g font-size="3.2">
<text x="160.7" y="23.2">49</text>
<text x="151.9" y="25">GND</text>
<text x="328.6" y="98.7">GND</text>
<text x="339" y="97.3">2</text>
<text x="339" y="100.9">25</text>
<text x="328.6" y="102.3">GND</text>
<text x="128.5" y="155.5">5</text>
<text x="128.5" y="159.1">4</text>
<text x="128.5" y="166.1">2</text>
<text x="128.5" y="162.6">3</text>
<text x="128.5" y="169.7">1</text>
<text x="297.7" y="234.9">4</text>
<text x="301.2" y="236.7">VSS</text>
</g>
<g font-size="3.2" fill="#f00">
<text x="101.9" y="26.8">1</text>
<text x="105.4" y="28.5">VDDA</text>
<text x="101.9" y="33.8">3</text>
<text x="105.4" y="35.6">VDDA3P3</text>
<text x="150" y="35.6">VDDA</text>
<text x="160.7" y="33.8">46</text>
<text x="101.9" y="37.4">4</text>
<text x="105.4" y="39.1">VDDA3P3</text>
<text x="150" y="46.2">VDDA</text>
<text x="160.7" y="44.4">43</text>
<text x="302.5" y="58.5">16</text>
<text x="309.7" y="59.9">VPP</text>
<text x="160.7" y="65.6">37</text>
<text x="137.7" y="67.3">VDD3P3_CPU</text>
<text x="99.9" y="90.3">19</text>
<text x="105.4" y="92">VDD3P3_RTC</text>
<text x="304.5" y="100.9">6</text>
<text x="141.7" y="106.2">VDD_SDIO</text>
<text x="160.7" y="104.4">26</text>
<text x="309.7" y="102.3">VDD</text>
<text x="340.9" y="226.1">VDD</text>
<text x="349.4" y="224.3">8</text>
</g>
<g font-size="3.2" fill="#00f">
<text x="144.3" y="28.5">CAP1_NC</text>
<text x="160.7" y="26.8">48</text>
<text x="101.9" y="30.3">2</text>
<text x="105.4" y="32.1">LNA_IN</text>
<text x="144.3" y="32.1">CAP2_NC</text>
<text x="160.7" y="30.3">47</text>
<text x="101.9" y="40.9">5</text>
<text x="140.6" y="39.1">XTAL_P_NC</text>
<text x="160.7" y="40.9">44</text>
<text x="160.7" y="37.4">45</text>
<text x="304.5" y="40.9">4</text>
<text x="304.5" y="37.4">8</text>
<text x="309.7" y="38.8">VBUS</text>
<text x="324.5" y="38.8">GPIO.0</text>
<text x="339" y="40.9">13</text>
<text x="339" y="37.4">14</text>
<text x="101.9" y="44.4">6</text>
<text x="101.9" y="47.9">7</text>
<text x="105.4" y="42.7">SENSOR_VP</text>
<text x="105.4" y="46.2">SENSOR_CAPP</text>
<text x="140.1" y="42.7">XTAL_N_NC</text>
<text x="160.7" y="47.9">42</text>
<text x="304.5" y="44.4">3</text>
<text x="309.7" y="45.8">D+</text>
<text x="309.7" y="42.3">D-</text>
<text x="324.5" y="45.8">GPIO.2</text>
<text x="324.5" y="42.3">GPIO.1</text>
<text x="339" y="47.9">11</text>
<text x="339" y="44.4">12</text>
<text x="101.9" y="51.5">8</text>
<text x="105.4" y="49.7">SENSOR_CAPN</text>
<text x="105.4" y="53.2">SENSOR_VN</text>
<text x="148.3" y="53.2">U0TXD</text>
<text x="151.3" y="49.7">IO21</text>
<text x="160.7" y="51.5">41</text>
<text x="304.5" y="51.5">9</text>
<text x="309.7" y="52.9">RST</text>
<text x="324.5" y="49.4">GPIO.3</text>
<text x="99.9" y="58.5">10</text>
<text x="101.9" y="55">9</text>
<text x="105.4" y="56.8">EN</text>
<text x="148" y="56.8">U0RXD</text>
<text x="160.7" y="58.5">39</text>
<text x="160.7" y="55">40</text>
<text x="329" y="59.9">DSR</text>
<text x="329.2" y="56.4">DTR</text>
<text x="339" y="58.5">22</text>
<text x="339" y="55">23</text>
<text x="99.9" y="62.1">11</text>
<text x="99.9" y="65.6">12</text>
<text x="105.4" y="60.3">IO34</text>
<text x="105.4" y="63.8">IO35</text>
<text x="151.3" y="63.8">IO19</text>
<text x="151.3" y="60.3">IO22</text>
<text x="160.7" y="62.1">38</text>
<text x="328.7" y="63.5">DCD</text>
<text x="339" y="65.6">1</text>
<text x="339" y="62.1">24</text>
<text x="99.9" y="69.1">13</text>
<text x="105.4" y="67.3">IO32</text>
<text x="105.4" y="70.9">IO33</text>
<text x="151.3" y="70.9">IO23</text>
<text x="160.7" y="69.1">36</text>
<text x="329.5" y="70.5">CTS</text>
<text x="332.3" y="67">RI</text>
<text x="339" y="69.1">18</text>
<text x="99.9" y="72.6">14</text>
<text x="99.9" y="76.2">15</text>
<text x="105.4" y="74.4">IO25</text>
<text x="105.4" y="77.9">IO26</text>
<text x="151.3" y="74.4">IO18</text>
<text x="153.4" y="77.9">IO5</text>
<text x="160.7" y="76.2">34</text>
<text x="160.7" y="72.6">35</text>
<text x="329.3" y="77.6">TXD</text>
<text x="329.5" y="74">RTS</text>
<text x="339" y="72.6">19</text>
<text x="339" y="76.2">21</text>
<text x="99.9" y="79.7">16</text>
<text x="99.9" y="83.2">17</text>
<text x="105.4" y="81.5">IO27</text>
<text x="152.6" y="81.5">SD1</text>
<text x="160.7" y="83.2">32</text>
<text x="160.7" y="79.7">33</text>
<text x="329" y="81.1">RXD</text>
<text x="339" y="79.7">20</text>
<text x="99.9" y="86.7">18</text>
<text x="105.4" y="85">IO14</text>
<text x="105.4" y="88.5">IO12</text>
<text x="152.6" y="85">SD0</text>
<text x="153" y="88.5">CLK</text>
<text x="160.7" y="86.7">31</text>
<text x="302.5" y="86.7">10</text>
<text x="309.7" y="88.2">NC</text>
<text x="320.4" y="88.2">SUSPEND</text>
<text x="339" y="86.7">17</text>
<text x="99.9" y="93.8">20</text>
<text x="105.4" y="95.6">IO13</text>
<text x="151.9" y="92">CMD</text>
<text x="152.6" y="95.6">SD3</text>
<text x="160.7" y="93.8">29</text>
<text x="160.7" y="90.3">30</text>
<text x="304.5" y="93.8">7</text>
<text x="309.7" y="95.2">REGIN</text>
<text x="317.8" y="91.7">SUSPEND#</text>
<text x="339" y="90.3">15</text>
<text x="99.9" y="97.3">21</text>
<text x="99.9" y="100.9">22</text>
<text x="105.4" y="99.1">IO15</text>
<text x="152.6" y="99.1">SD2</text>
<text x="160.7" y="100.9">27</text>
<text x="160.7" y="97.3">28</text>
<text x="304.5" y="97.3">5</text>
<text x="309.7" y="98.7">VIO</text>
<text x="99.9" y="104.4">23</text>
<text x="99.9" y="107.9">24</text>
<text x="105.4" y="102.6">IO2</text>
<text x="105.4" y="106.2">IO0</text>
<text x="151.3" y="102.6">IO17</text>
<text x="160.7" y="107.9">25</text>
<text x="105.4" y="109.7">IO4</text>
<text x="151.3" y="109.7">IO16</text>
<text x="313.4" y="136.1">1</text>
<text x="333.7" y="136.1">6</text>
<text x="313.4" y="146.7">2</text>
<text x="333.7" y="146.7">5</text>
<text x="177.8" y="159.2" transform="rotate(-90 177.8 159.2)">2</text>
<text x="181.3" y="159.2" transform="rotate(-90 181.3 159.2)">1</text>
<text x="313.4" y="157.3">3</text>
<text x="333.7" y="157.3">4</text>
<text x="179.6" y="162.7" transform="rotate(-90 179.6 162.7)">2</text>
<text x="183.1" y="162.7" transform="rotate(-90 183.1 162.7)">1</text>
<text x="305.4" y="173.2">2</text>
<text x="308.9" y="171.4">2</text>
<text x="305.4" y="176.7">1</text>
<text x="308.9" y="174.9">1</text>
<text x="297.7" y="224.3">1</text>
<text x="297.7" y="227.9">2</text>
<text x="301.2" y="226.1">CE#</text>
<text x="349.4" y="227.9">7</text>
<text x="297.7" y="231.4">3</text>
<text x="301.2" y="229.6">SO/SIN[1]</text>
<text x="301.2" y="233.2">SIO[2]</text>
<text x="337" y="229.6">SIO[3]</text>
<text x="339.6" y="233.2">SCLK</text>
<text x="349.4" y="231.4">6</text>
<text x="332.1" y="236.7">SI/SIO[0]</text>
<text x="349.4" y="234.9">5</text>
</g>
<g font-size="2.1" fill="#a54b4b">
<text x="216.5" y="148.1">1</text>
<text x="216.5" y="144.6">2</text>
<text x="225.5" y="149.9">-</text>
<text x="225.5" y="146.3">+</text>
<text x="128.3" y="220.5">1</text>
<text x="155.9" y="220.5">10</text>
<text x="128.3" y="224">2</text>
<text x="128.3" y="227.5">3</text>
<text x="137.3" y="222.2">1</text>
<text x="137.3" y="225.7">2</text>
<text x="145.5" y="222.2">10</text>
<text x="145.5" y="225.7">11</text>
<text x="155.9" y="224">11</text>
<text x="155.9" y="227.5">12</text>
<text x="128.3" y="231">4</text>
<text x="137.3" y="229.3">3</text>
<text x="137.3" y="232.8">4</text>
<text x="145.5" y="229.3">12</text>
<text x="145.5" y="232.8">13</text>
<text x="155.9" y="231">13</text>
<text x="128.3" y="234.6">5</text>
<text x="128.3" y="238.1">6</text>
<text x="137.3" y="236.3">5</text>
<text x="137.3" y="239.8">6</text>
<text x="145.5" y="236.3">14</text>
<text x="145.5" y="239.8">15</text>
<text x="155.9" y="234.6">14</text>
<text x="155.9" y="238.1">15</text>
<text x="128.3" y="241.6">7</text>
<text x="128.3" y="245.2">8</text>
<text x="137.3" y="243.4">7</text>
<text x="143.5" y="243.4">MH1</text>
<text x="155.9" y="241.6">MH1</text>
<text x="155.9" y="245.2">MH2</text>
<text x="128.3" y="248.7">9</text>
<text x="137.3" y="246.9">8</text>
<text x="137.3" y="250.4">9</text>
<text x="143.5" y="246.9">MH2</text>
</g>
</svg>
